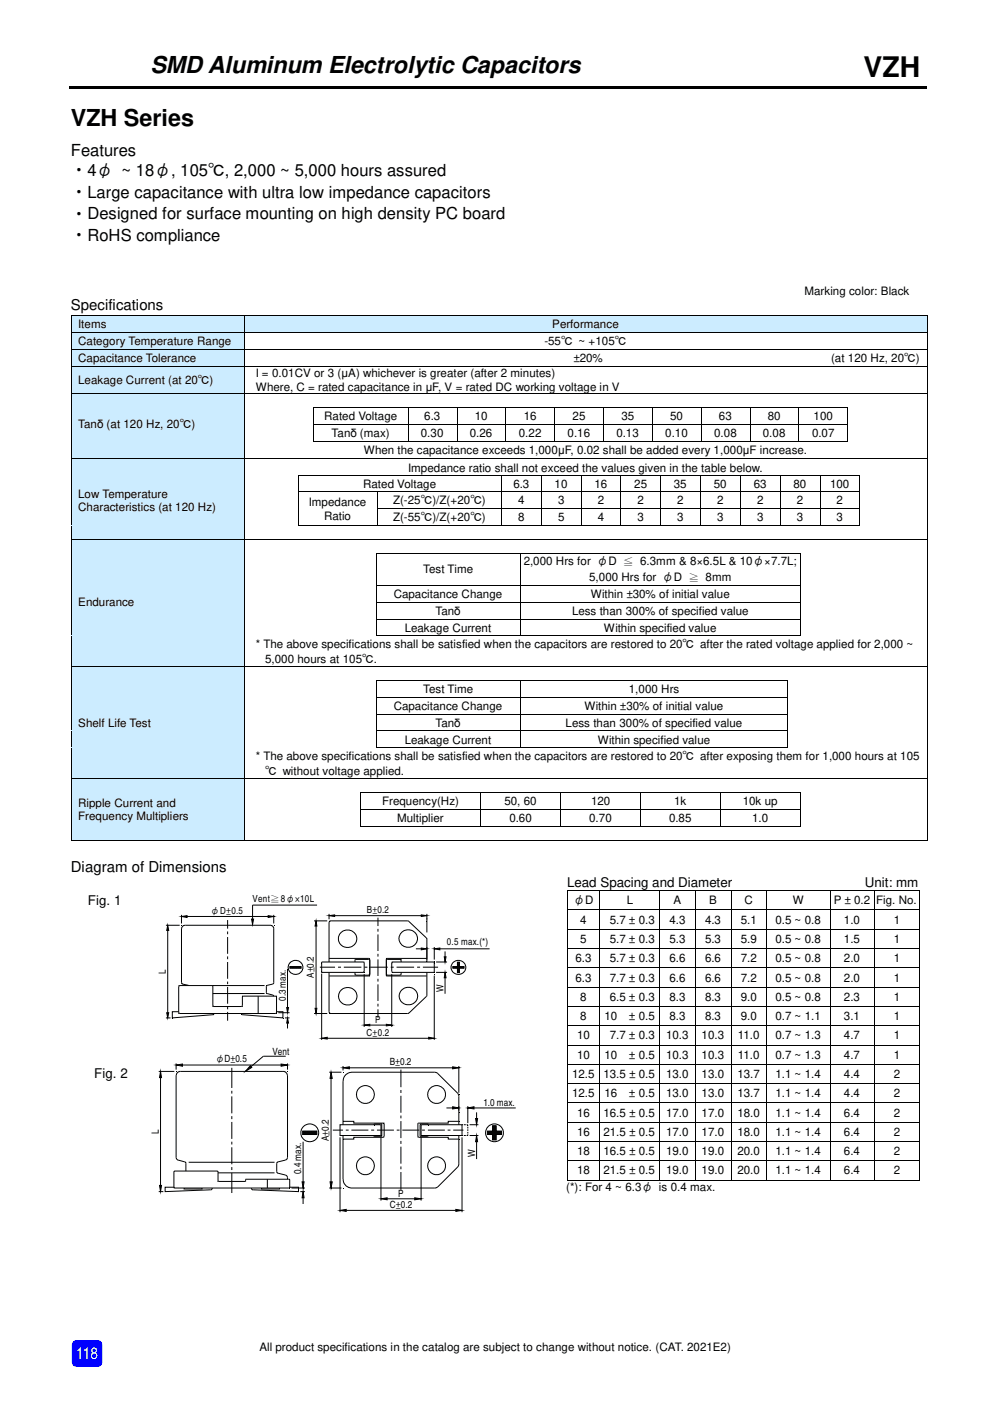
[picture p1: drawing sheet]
<svg xmlns="http://www.w3.org/2000/svg" width="210mm" height="297mm" viewBox="0 0 210 297" stroke-linecap="round" stroke-linejoin="round" font-family="sans-serif">
<path d="M14.8 18.3h16.6v.5h-16.6zM31.2 18.3h.5v.5h-.5zM31.7 18.3h136.2v.5h-136.2zM167.7 18.3h.5v.5h-.5zM168.2 18.3h28.3v.5h-28.3z" fill="#000"/>
<path d="M15.5 284.4l.7-.3h4.5a.92 .92 0 0 1 1 1v3.7a.89 .89 0 0 1-1 1h-4.5a.92 .92 0 0 1-1-1v-3.7z" fill-rule="evenodd" fill="#00f"/>
<g fill="#ccecff">
<path d="M15.2 67h36.5v3.5h-36.5z"/>
<path d="M15.6 67.3h35.6v2.8h-35.6z"/>
<path d="M51.8 67h144.7v3.5h-144.7z"/>
<path d="M52.2 67.3h143.9v2.8h-143.9z"/>
</g>
<path d="M15 66.8h.2v.2h-.2zM51.7 66.8h.2v.2h-.2zM196.5 66.8h.2v.2h-.2z" fill="#000"/>
<path d="M15.1 67v3.5M15.2 66.9h36.5M51.8 67v3.5M51.9 66.9h144.6M196.6 67v3.5" fill="none" stroke="#000" stroke-width=".21"/>
<g fill="#ccecff">
<path d="M15.2 70.6h36.5v3.5h-36.5z"/>
<path d="M15.6 70.9h35.6v2.8h-35.6z"/>
</g>
<path d="M15 70.5l.2 .1zM51.7 70.5l.1 .1zM196.5 70.5l.2 .1z" fill="#000"/>
<path d="M15.1 70.6v3.5M15.2 70.5h36.5M51.8 70.6v3.5M51.8 70.5h144.7M196.6 70.6v3.5" fill="none" stroke="#000" stroke-width=".21"/>
<g fill="#ccecff">
<path d="M15.2 74.2h36.5v3.4h-36.5z"/>
<path d="M15.6 74.5h35.6v2.8h-35.6z"/>
</g>
<path d="M15 74.1l.2 .1zM51.7 74.1l.1 .1zM196.5 74.1l.2 .1z" fill="#000"/>
<path d="M15.1 74.2v3.4M15.2 74.1h36.5M51.8 74.2v3.4M51.8 74.1h144.7M196.6 74.2v3.4" fill="none" stroke="#000" stroke-width=".21"/>
<g fill="#ccecff">
<path d="M15.2 77.7h36.5v5.7h-36.5z"/>
<path d="M15.6 79h35.6v3.2h-35.6z"/>
</g>
<path d="M15 77.6l.2 .1zM51.7 77.6l.1 .1zM196.5 77.6l.2 .1z" fill="#000"/>
<path d="M15.1 77.7v5.7M15.2 77.7h36.5M51.8 77.7v5.7M51.8 77.7h144.7M196.6 77.7v5.7" fill="none" stroke="#000" stroke-width=".21"/>
<g fill="#ccecff">
<path d="M15.2 83.5h36.5v2.9h-36.5z"/>
<path d="M15.6 83.5h35.6v2.9h-35.6z"/>
</g>
<path d="M15 83.4l.2 .1zM51.7 83.4l.1 .1zM196.5 83.4l.2 .1z" fill="#000"/>
<path d="M15.1 83.5v2.9M15.2 83.4h36.5M51.8 83.5v2.9M51.8 83.4h144.7M196.6 83.5v2.9" fill="none" stroke="#000" stroke-width=".21"/>
<g fill="#ccecff">
<path d="M15.2 86.4h36.5v7.1h-36.5z"/>
<path d="M15.6 88.3h35.6v3.3h-35.6z"/>
</g>
<g fill="#000">
<path d="M15 86.4h.2zM15 89.9l.2 .1zM51.7 86.4h.1zM51.7 89.9l.1 .1zM66.5 86.4h.1zM66.5 89.9l.1 .1zM86.5 86.4h.1zM86.5 89.9l.1 .1zM96.9 89.9v.1zM107.2 86.4h.1zM107.2 89.9l.1 .1zM117.6 89.9v.1z"/>
<path d="M127.9 86.4h.1zM127.9 89.9l.1 .1zM138.3 86.4h.1zM138.3 89.9l.1 .1zM148.6 86.4h.1zM148.6 89.9l.1 .1zM159 86.4h.1zM159 89.9l.1 .1zM169.3 86.4h.1zM169.3 89.9l.1 .1zM179.7 86.4h.1zM179.7 89.9l.1 .1z"/>
<path d="M196.5 86.4h.2zM196.5 89.9l.2 .1z"/>
</g>
<path d="M15.2 86.4h36.5" fill="none" stroke="#ccecff" stroke-width=".21"/>
<g fill="none" stroke="#000" stroke-width=".21">
<path d="M15.1 86.4v3.5M15.1 90v3.5M51.8 86.4v3.5M51.8 90v3.5M66.5 86.4v3.5M66.5 90v3.5M66.6 86.4h19.9M66.6 90h19.9M86.5 86.4v3.5M86.5 90v3.5M86.6 86.4h10.3M86.6 90h10.3"/>
<path d="M96.9 86.4v3.5M96.9 90v3.5M96.9 86.4h10.3M96.9 90h10.3M107.2 86.4v3.5M107.2 90v3.5M107.3 86.4h10.3M107.3 90h10.3M117.6 86.4v3.5M117.6 90v3.5M117.6 86.4h10.3M117.6 90h10.3"/>
<path d="M128 86.4v3.5M128 90v3.5M128 86.4h10.3M128 90h10.3M138.3 86.4v3.5M138.3 90v3.5M138.4 86.4h10.2M138.4 90h10.2M148.7 86.4v3.5M148.7 90v3.5M148.7 86.4h10.3M148.7 90h10.3"/>
<path d="M159 86.4v3.5M159 90v3.5M159.1 86.4h10.2M159.1 90h10.2M169.4 86.4v3.5M169.4 90v3.5M169.4 86.4h10.3M169.4 90h10.3M179.7 86.4v3.5M179.7 90v3.5M196.6 86.4v3.5M196.6 90v3.5"/>
</g>
<g fill="#ccecff">
<path d="M15.2 93.6h36.5v3.5h-36.5z"/>
<path d="M15.6 93.9h35.6v2.9h-35.6z"/>
</g>
<g fill="#000">
<path d="M15 93.5l.2 .1zM51.7 93.5l.1 .1zM66.5 93.5l.1 .1zM86.5 93.5l.1 .1zM96.9 93.5v.1zM107.2 93.5l.1 .1zM117.6 93.5v.1zM127.9 93.5l.1 .1zM138.3 93.5l.1 .1zM148.6 93.5l.1 .1zM159 93.5l.1 .1zM169.3 93.5l.1 .1z"/>
<path d="M179.7 93.5l.1 .1zM196.5 93.5l.2 .1z"/>
</g>
<path d="M15.2 93.6h36.5" fill="none" stroke="#ccecff" stroke-width=".21"/>
<g fill="none" stroke="#000" stroke-width=".21">
<path d="M15.1 93.6v3.5M51.8 93.6v3.5M66.6 93.6h19.9M86.6 93.6h10.3M96.9 93.6h10.3M107.3 93.6h10.3M117.6 93.6h10.3M128 93.6h10.3M138.4 93.6h10.2M148.7 93.6h10.3M159.1 93.6h10.2M169.4 93.6h10.3"/>
<path d="M196.6 93.6v3.5"/>
</g>
<g fill="#ccecff">
<path d="M15.2 97.2h36.5v3.5h-36.5z"/>
<path d="M15.6 97.5h35.6v2.8h-35.6z"/>
</g>
<path d="M15 97.1l.2 .1zM51.7 97.1l.1 .1zM196.5 97.1l.2 .1z" fill="#000"/>
<path d="M15.1 97.2v3.5M15.2 97.1h36.5M51.8 97.2v3.5M51.8 97.1h144.7M196.6 97.2v3.5" fill="none" stroke="#000" stroke-width=".21"/>
<g fill="#ccecff">
<path d="M15.2 100.8h36.5v10.6h-36.5z"/>
<path d="M15.6 103.3h35.6v2.8h-35.6z"/>
<path d="M15.6 106.1h35.6v2.8h-35.6z"/>
</g>
<g fill="#000">
<path d="M15 100.7l.2 .1zM15 104.2l.2 .1zM15 107.8l.2 .1zM51.7 100.7l.1 .1zM51.7 104.2l.1 .1zM51.7 107.8l.1 .1zM63.2 100.7v.1zM63.2 104.2v.1zM63.2 107.8v.1zM80 104.2l.1 .1zM80 107.8l.1 .1zM106.3 100.7l.1 .1z"/>
<path d="M106.3 104.2l.1 .1zM106.3 107.8l.1 .1zM114.8 100.7l.1 .1zM114.8 104.2l.1 .1zM114.8 107.8l.1 .1zM123.2 100.7l.1 .1zM123.2 104.2l.1 .1zM123.2 107.8l.1 .1zM131.6 100.7l.1 .1zM131.6 104.2l.1 .1zM131.6 107.8l.1 .1zM140 100.7l.1 .1z"/>
<path d="M140 104.2l.1 .1zM140 107.8l.1 .1zM148.5 100.7l.1 .1zM148.5 104.2l.1 .1zM148.5 107.8l.1 .1zM156.9 100.7l.1 .1zM156.9 104.2l.1 .1zM156.9 107.8l.1 .1zM165.4 100.7l.1 .1zM165.4 104.2l.1 .1zM165.4 107.8l.1 .1zM173.8 100.7l.1 .1z"/>
<path d="M173.8 104.2l.1 .1zM173.8 107.8l.1 .1zM182.2 100.7l.1 .1zM182.2 104.2l.1 .1zM182.2 107.8l.1 .1zM196.5 100.7l.2 .1zM196.5 104.2l.2 .1zM196.5 107.8l.2 .1z"/>
</g>
<path d="M15.2 100.7h36.5" fill="none" stroke="#ccecff" stroke-width=".21"/>
<g fill="none" stroke="#000" stroke-width=".21">
<path d="M15.1 100.8v3.4M15.1 104.3v3.5M15.1 107.9v3.5M51.8 100.8v3.4M51.8 104.3v3.5M51.8 107.9v3.5M63.2 100.8v3.4M63.2 104.3v3.5M63.2 107.9v3.5M63.2 100.7h43.1M63.2 104.3h16.8M80 104.3v3.5"/>
<path d="M80 107.9v3.5M80.1 104.3h26.2M80.1 107.9h26.2M106.4 100.8v3.4M106.4 104.3v3.5M106.4 107.9v3.5M106.4 100.7h8.4M106.4 104.3h8.4M106.4 107.9h8.4M114.8 100.8v3.4M114.8 104.3v3.5M114.8 107.9v3.5"/>
<path d="M114.9 100.7h8.3M114.9 104.3h8.3M114.9 107.9h8.3M123.2 100.8v3.4M123.2 104.3v3.5M123.2 107.9v3.5M123.3 100.7h8.3M123.3 104.3h8.3M123.3 107.9h8.3M131.7 100.8v3.4M131.7 104.3v3.5M131.7 107.9v3.5"/>
<path d="M131.7 100.7h8.3M131.7 104.3h8.3M131.7 107.9h8.3M140.1 100.8v3.4M140.1 104.3v3.5M140.1 107.9v3.5M140.1 100.7h8.4M140.1 104.3h8.4M140.1 107.9h8.4M148.5 100.8v3.4M148.5 104.3v3.5M148.5 107.9v3.5"/>
<path d="M148.6 100.7h8.3M148.6 104.3h8.3M148.6 107.9h8.3M157 100.8v3.4M157 104.3v3.5M157 107.9v3.5M157 100.7h8.4M157 104.3h8.4M157 107.9h8.4M165.4 100.8v3.4M165.4 104.3v3.5M165.4 107.9v3.5"/>
<path d="M165.5 100.7h8.3M165.5 104.3h8.3M165.5 107.9h8.3M173.9 100.8v3.4M173.9 104.3v3.5M173.9 107.9v3.5M173.9 100.7h8.3M173.9 104.3h8.3M173.9 107.9h8.3M182.3 100.8v3.4M182.3 104.3v3.5M182.3 107.9v3.5"/>
<path d="M196.6 100.8v3.4M196.6 104.3v3.5M196.6 107.9v3.5"/>
</g>
<g fill="#ccecff">
<path d="M15.2 111.5h36.5v2.8h-36.5z"/>
<path d="M15.6 111.5h35.6v2.8h-35.6z"/>
</g>
<g fill="#000">
<path d="M15 111.4l.2 .1zM51.7 111.4l.1 .1zM63.2 111.4v.1zM80 111.4l.1 .1zM106.3 111.4l.1 .1zM114.8 111.4l.1 .1zM123.2 111.4l.1 .1zM131.6 111.4l.1 .1zM140 111.4l.1 .1zM148.5 111.4l.1 .1zM156.9 111.4l.1 .1zM165.4 111.4l.1 .1z"/>
<path d="M173.8 111.4l.1 .1zM182.2 111.4l.1 .1zM196.5 111.4l.2 .1z"/>
</g>
<path d="M15.2 111.5h36.5" fill="none" stroke="#ccecff" stroke-width=".21"/>
<g fill="none" stroke="#000" stroke-width=".21">
<path d="M15.1 111.5v2.8M51.8 111.5v2.8M63.2 111.5h16.8M80.1 111.5h26.2M106.4 111.5h8.4M114.9 111.5h8.3M123.3 111.5h8.3M131.7 111.5h8.3M140.1 111.5h8.4M148.6 111.5h8.3M157 111.5h8.4M165.5 111.5h8.3"/>
<path d="M173.9 111.5h8.3M196.6 111.5v2.8"/>
</g>
<g fill="#ccecff">
<path d="M15.2 114.4h36.5v2.9h-36.5z"/>
<path d="M15.6 114.4h35.6v2.9h-35.6z"/>
</g>
<path d="M15 114.3l.2 .1zM51.7 114.3l.1 .1zM196.5 114.3l.2 .1z" fill="#000"/>
<path d="M15.1 114.4v2.9M15.2 114.4h36.5M51.8 114.4v2.9M51.8 114.4h144.7M196.6 114.4v2.9" fill="none" stroke="#000" stroke-width=".21"/>
<g fill="#ccecff">
<path d="M15.2 117.3h36.5v6.7h-36.5z"/>
<path d="M15.6 119.3h35.6v2.8h-35.6z"/>
</g>
<path d="M15 117.3h.2zM51.7 117.3h.1zM79.7 117.3h.1zM169.6 117.3h.1zM196.5 117.3h.2z" fill="#000"/>
<path d="M15.2 117.3h36.5" fill="none" stroke="#ccecff" stroke-width=".21"/>
<path d="M15.1 117.3v6.7M51.8 117.3v6.7M79.8 117.3v6.7M79.8 117.3h30.6M110.4 117.3v6.7M110.4 117.3h59.2M169.7 117.3v6.7M196.6 117.3v6.7" fill="none" stroke="#000" stroke-width=".21"/>
<g fill="#ccecff">
<path d="M15.2 124.2h36.5v7h-36.5z"/>
<path d="M15.6 126.3h35.6v2.8h-35.6z"/>
</g>
<path d="M15 124l.2 .1zM15 127.6l.2 .1zM51.7 124l.1 .1zM51.7 127.6l.1 .1zM79.7 124l.1 .1zM79.7 127.6l.1 .1zM110.4 124v.1zM110.4 127.6v.1zM169.6 124l.1 .1zM169.6 127.6l.1 .1zM196.5 124l.2 .1zM196.5 127.6l.2 .1z" fill="#000"/>
<path d="M15.2 124.1h36.5" fill="none" stroke="#ccecff" stroke-width=".21"/>
<g fill="none" stroke="#000" stroke-width=".21">
<path d="M15.1 124.1v3.5M15.1 127.7v3.5M51.8 124.1v3.5M51.8 127.7v3.5M79.8 124.1v3.5M79.8 127.7v3.5M79.8 124.1h30.6M79.8 127.7h30.6M110.4 124.1v3.5M110.4 127.7v3.5M110.4 124.1h59.2M110.4 127.7h59.2"/>
<path d="M169.7 124.1v3.5M169.7 127.7v3.5M196.6 124.1v3.5M196.6 127.7v3.5"/>
</g>
<g fill="#ccecff">
<path d="M15.2 131.3h36.5v3.5h-36.5z"/>
<path d="M15.6 131.6h35.6v2.9h-35.6z"/>
</g>
<path d="M15 131.2l.2 .1zM51.7 131.2l.1 .1zM79.7 131.2l.1 .1zM110.4 131.2v.1zM169.6 131.2l.1 .1zM196.5 131.2l.2 .1z" fill="#000"/>
<path d="M15.2 131.3h36.5" fill="none" stroke="#ccecff" stroke-width=".21"/>
<path d="M15.1 131.3v3.5M51.8 131.3v3.5M110.4 131.3h-30.6v3.5M110.4 131.3v3.5M110.4 131.3h59.2M169.7 131.3v3.5M196.6 131.3v3.5" fill="none" stroke="#000" stroke-width=".21"/>
<g fill="#ccecff">
<path d="M15.2 134.9h36.5v6.4h-36.5z"/>
<path d="M15.6 136.7h35.6v2.8h-35.6z"/>
</g>
<path d="M15 134.8l.2 .1zM51.7 134.8l.1 .1zM79.7 134.8l.1 .1zM110.4 134.8v.1zM169.6 134.8l.1 .1zM196.5 134.8l.2 .1z" fill="#000"/>
<path d="M15.2 134.8h36.5" fill="none" stroke="#ccecff" stroke-width=".21"/>
<path d="M15.1 134.9v6.4M51.8 134.9v6.4M79.8 134.8h30.6M110.4 134.8h59.2M196.6 134.9v6.4" fill="none" stroke="#000" stroke-width=".21"/>
<g fill="#ccecff">
<path d="M15.2 141.4h36.5v2.8h-36.5z"/>
<path d="M15.6 141.4h35.6v2.8h-35.6z"/>
</g>
<path d="M15 141.3l.2 .1zM51.7 141.3l.1 .1zM196.5 141.3l.2 .1z" fill="#000"/>
<path d="M15.1 141.4v2.8M15.2 141.4h36.5M51.8 141.4v2.8M51.8 141.4h144.7M196.6 141.4v2.8" fill="none" stroke="#000" stroke-width=".21"/>
<g fill="#ccecff">
<path d="M15.2 144.3h36.5v3.5h-36.5z"/>
<path d="M15.6 144.7h35.6v2.8h-35.6z"/>
</g>
<path d="M15 144.2l.2 .1zM51.7 144.2l.1 .1zM79.7 144.2l.1 .1zM110.4 144.2v.1zM167 144.2v.1zM196.5 144.2l.2 .1z" fill="#000"/>
<path d="M15.2 144.3h36.5" fill="none" stroke="#ccecff" stroke-width=".21"/>
<path d="M15.1 144.3v3.5M51.8 144.3v3.5M79.8 144.3v3.5M79.8 144.3h30.6M110.4 144.3v3.5M110.4 144.3h56.6M167 144.3v3.5M196.6 144.3v3.5" fill="none" stroke="#000" stroke-width=".21"/>
<g fill="#ccecff">
<path d="M15.2 147.9h36.5v3.5h-36.5z"/>
<path d="M15.6 148.2h35.6v2.8h-35.6z"/>
</g>
<path d="M15 147.8l.2 .1zM51.7 147.8l.1 .1zM79.7 147.8l.1 .1zM110.4 147.8v.1zM167 147.8v.1zM196.5 147.8l.2 .1z" fill="#000"/>
<path d="M15.2 147.8h36.5" fill="none" stroke="#ccecff" stroke-width=".21"/>
<path d="M15.1 147.9v3.5M51.8 147.9v3.5M79.8 147.9v3.5M79.8 147.8h30.6M110.4 147.9v3.5M110.4 147.8h56.6M167 147.9v3.5M196.6 147.9v3.5" fill="none" stroke="#000" stroke-width=".21"/>
<g fill="#ccecff">
<path d="M15.2 151.5h36.5v3.4h-36.5z"/>
<path d="M15.6 151.8h35.6v2.8h-35.6z"/>
</g>
<path d="M15 151.4l.2 .1zM51.7 151.4l.1 .1zM79.7 151.4l.1 .1zM110.4 151.4v.1zM167 151.4v.1zM196.5 151.4l.2 .1z" fill="#000"/>
<path d="M15.2 151.4h36.5" fill="none" stroke="#ccecff" stroke-width=".21"/>
<path d="M15.1 151.5v3.4M51.8 151.5v3.4M79.8 151.5v3.4M79.8 151.4h30.6M110.4 151.5v3.4M110.4 151.4h56.6M167 151.5v3.4M196.6 151.5v3.4" fill="none" stroke="#000" stroke-width=".21"/>
<g fill="#ccecff">
<path d="M15.2 155.1h36.5v3.4h-36.5z"/>
<path d="M15.6 155.4h35.6v2.8h-35.6z"/>
</g>
<path d="M15 154.9l.2 .1zM51.7 154.9l.1 .1zM79.7 154.9l.1 .1zM110.4 154.9v.1zM167 154.9v.1zM196.5 154.9l.2 .1z" fill="#000"/>
<path d="M15.2 155h36.5" fill="none" stroke="#ccecff" stroke-width=".21"/>
<path d="M15.1 155v3.5M51.8 155v3.5M79.8 155v3.5M79.8 155h30.6M110.4 155v3.5M110.4 155h56.6M167 155v3.5M196.6 155v3.5" fill="none" stroke="#000" stroke-width=".21"/>
<g fill="#ccecff">
<path d="M15.2 158.6h36.5v6.4h-36.5z"/>
<path d="M15.6 160.4h35.6v2.8h-35.6z"/>
</g>
<path d="M15 158.5l.2 .1zM51.7 158.5l.1 .1zM79.7 158.5l.1 .1zM110.4 158.5v.1zM167 158.5v.1zM196.5 158.5l.2 .1z" fill="#000"/>
<path d="M15.2 158.6h36.5" fill="none" stroke="#ccecff" stroke-width=".21"/>
<path d="M15.1 158.6v6.4M51.8 158.6v6.4M79.8 158.6h30.6M110.4 158.6h56.6M196.6 158.6v6.4" fill="none" stroke="#000" stroke-width=".21"/>
<g fill="#ccecff">
<path d="M15.2 165.1h36.5v2.9h-36.5z"/>
<path d="M15.6 165.1h35.6v2.9h-35.6z"/>
</g>
<path d="M15 165l.2 .1zM51.7 165l.1 .1zM196.5 165l.2 .1z" fill="#000"/>
<path d="M15.1 165.1v2.9M15.2 165.1h36.5M51.8 165.1v2.9M51.8 165.1h144.7M196.6 165.1v2.9" fill="none" stroke="#000" stroke-width=".21"/>
<g fill="#ccecff">
<path d="M15.2 168.1h36.5v7h-36.5z"/>
<path d="M15.6 168.7h35.6v2.9h-35.6z"/>
<path d="M15.6 171.6h35.6v2.8h-35.6z"/>
</g>
<g fill="#000">
<path d="M15 168l.2 .1zM15 171.5l.2 .1zM51.7 168l.1 .1zM51.7 171.5l.1 .1zM76.4 168l.1 .1zM76.4 171.5l.1 .1zM101.9 168l.1 .1zM101.9 171.5l.1 .1zM118.9 168l.1 .1zM118.9 171.5l.1 .1zM135.8 168l.1 .1zM135.8 171.5l.1 .1z"/>
<path d="M152.7 168l.1 .1zM152.7 171.5l.1 .1zM169.6 168l.1 .1zM169.6 171.5l.1 .1zM196.5 168l.2 .1zM196.5 171.5l.2 .1z"/>
</g>
<path d="M15.2 168h36.5" fill="none" stroke="#ccecff" stroke-width=".21"/>
<g fill="none" stroke="#000" stroke-width=".21">
<path d="M15.1 168.1v3.4M15.1 171.6v3.5M51.8 168.1v3.4M51.8 171.6v3.5M76.5 168.1v3.4M76.5 171.6v3.5M76.5 168h25.4M76.5 171.6h25.4M102 168.1v3.4M102 171.6v3.5M102 168h16.9M102 171.6h16.9"/>
<path d="M118.9 168.1v3.4M118.9 171.6v3.5M119 168h16.8M119 171.6h16.8M135.8 168.1v3.4M135.8 171.6v3.5M135.9 168h16.8M135.9 171.6h16.8M152.7 168.1v3.4M152.7 171.6v3.5M152.8 168h16.8M152.8 171.6h16.8"/>
<path d="M169.7 168.1v3.4M169.7 171.6v3.5M196.6 168.1v3.4M196.6 171.6v3.5"/>
</g>
<g fill="#ccecff">
<path d="M15.2 175.2h36.5v2.9h-36.5z"/>
<path d="M15.6 175.2h35.6v2.9h-35.6z"/>
</g>
<path d="M15 175.1l.2 .1zM15 178.1h.2v.1h-.2zM51.7 175.1l.1 .1zM51.7 178.1h.2v.1h-.2zM76.4 175.1l.1 .1zM101.9 175.1l.1 .1zM118.9 175.1l.1 .1zM135.8 175.1l.1 .1zM152.7 175.1l.1 .1zM169.6 175.1l.1 .1zM196.5 175.1l.2 .1zM196.5 178.1h.2v.1h-.2z" fill="#000"/>
<path d="M15.2 175.2h36.5" fill="none" stroke="#ccecff" stroke-width=".21"/>
<path d="M15.1 175.2v2.9M15.2 178.1h36.5M51.8 175.2v2.9M51.9 178.1h144.6M76.5 175.2h25.4M102 175.2h16.9M119 175.2h16.8M135.9 175.2h16.8M152.8 175.2h16.8M196.6 175.2v2.9" fill="none" stroke="#000" stroke-width=".21"/>
<path d="M23.4 189.2h2.3v3.2h-2.3z" fill="#fff"/>
<g fill="#000">
<path d="M120.2 188.8h.1zM120.2 192.9l.1 .1zM120.2 197l.1 .1zM127.2 188.8h.1zM127.2 192.9l.1 .1zM127.2 197l.1 .1zM139.9 188.8h.1zM139.9 192.9l.1 .1zM139.9 197l.1 .1zM147.4 188.8h.1zM147.4 192.9l.1 .1zM147.4 197l.1 .1z"/>
<path d="M155 188.8h.1zM155 192.9l.1 .1zM155 197l.1 .1zM162.5 188.8h.1zM162.5 192.9l.1 .1zM162.5 197l.1 .1zM175.9 188.8h.1zM175.9 192.9l.1 .1zM175.9 197l.1 .1zM185.4 188.8h.1zM185.4 192.9l.1 .1zM185.4 197l.1 .1z"/>
<path d="M194.9 188.8h.1zM194.9 192.9l.1 .1zM194.9 197l.1 .1zM120.2 201l.1 .1zM120.2 205.1l.1 .1zM120.2 209.3h.1zM120.2 213.3l.1 .1zM120.2 217.4l.1 .1zM127.2 201l.1 .1zM127.2 205.1l.1 .1zM127.2 209.3h.1zM127.2 213.3l.1 .1z"/>
<path d="M127.2 217.4l.1 .1zM139.9 201l.1 .1zM139.9 205.1l.1 .1zM139.9 209.3h.1zM139.9 213.3l.1 .1zM139.9 217.4l.1 .1zM147.4 201l.1 .1zM147.4 205.1l.1 .1zM147.4 209.3h.1zM147.4 213.3l.1 .1zM147.4 217.4l.1 .1zM155 201l.1 .1z"/>
<path d="M155 205.1l.1 .1zM155 209.3h.1zM155 213.3l.1 .1zM155 217.4l.1 .1zM162.5 201l.1 .1zM162.5 205.1l.1 .1zM162.5 209.3h.1zM162.5 213.3l.1 .1zM162.5 217.4l.1 .1zM175.9 201l.1 .1zM175.9 205.1l.1 .1zM175.9 209.3h.1z"/>
<path d="M175.9 213.3l.1 .1zM175.9 217.4l.1 .1zM185.4 201l.1 .1zM185.4 205.1l.1 .1zM185.4 209.3h.1zM185.4 213.3l.1 .1zM185.4 217.4l.1 .1zM194.9 201l.1 .1zM194.9 205.1l.1 .1zM194.9 209.3h.1zM194.9 213.3l.1 .1zM194.9 217.4l.1 .1z"/>
<path d="M120.2 221.5l.1 .1zM127.2 221.5l.1 .1zM139.9 221.5l.1 .1zM147.4 221.5l.1 .1zM155 221.5l.1 .1zM162.5 221.5l.1 .1zM175.9 221.5l.1 .1zM185.4 221.5l.1 .1zM194.9 221.5l.1 .1z"/>
</g>
<g fill="none" stroke="#000" stroke-width=".21">
<path d="M120.2 188.8v4.1M120.2 193v4M120.2 197.1v3.9M120.3 188.8h6.9M120.3 192.9h6.9M120.3 197h6.9M127.2 188.8v4.1M127.2 193v4M127.2 197.1v3.9M127.3 188.8h12.6M127.3 192.9h12.6M127.3 197h12.6"/>
<path d="M139.9 188.8v4.1h7.5M139.9 193v4M139.9 197.1v3.9M140 188.8h7.4M140 197h7.4M147.4 188.8v4.1M147.4 193v4M147.4 197.1v3.9M147.5 188.8h7.5M147.5 192.9h7.5M147.5 197h7.5M155 188.8v4.1h7.5"/>
<path d="M155 193v4M155 197.1v3.9M155.1 188.8h7.4M155.1 197h7.4M162.6 188.8v4.1M162.6 193v4M162.6 197.1v3.9M162.6 188.8h13.3M162.6 192.9h13.3M162.6 197h13.3M176 188.8v4.1M176 193v4"/>
<path d="M176 197.1v3.9M176 188.8h9.4M176 192.9h9.4M176 197h9.4M185.5 188.8v4.1M185.5 193v4M185.5 197.1v3.9M185.5 188.8h9.4M185.5 192.9h9.4M185.5 197h9.4M194.9 188.8v4.1M194.9 193v4"/>
<path d="M194.9 197.1v3.9M120.2 201.1v4M120.2 205.2v4.1M120.2 209.3v4M120.2 213.4v4M120.2 217.5v4M120.3 201.1h6.9M120.3 205.2h6.9M120.3 209.3h6.9M120.3 213.4h6.9M120.3 217.5h6.9M127.2 201.1v4"/>
<path d="M127.2 205.2v4.1M127.2 209.3v4M127.2 213.4v4M127.2 217.5v4M127.3 201.1h12.6M127.3 205.2h12.6M127.3 209.3h12.6M127.3 213.4h12.6M127.3 217.5h12.6M139.9 205.2v4.1M139.9 213.4v4M140 205.2h7.4"/>
<path d="M140 213.4h7.4M147.4 201.1h-7.5v4M147.4 209.3h-7.5v4M147.4 217.5h-7.5v4M147.4 201.1v4M147.4 205.2v4.1M147.4 209.3v4M147.4 213.4v4M147.4 217.5v4M147.5 201.1h7.5M147.5 205.2h7.5M147.5 209.3h7.5"/>
<path d="M147.5 213.4h7.5M147.5 217.5h7.5M155 205.2v4.1M155 213.4v4M155.1 205.2h7.4M155.1 213.4h7.4M162.5 201.1h-7.5v4M162.5 209.3h-7.5v4M162.5 217.5h-7.5v4M162.6 201.1v4M162.6 205.2v4.1M162.6 209.3v4"/>
<path d="M162.6 213.4v4M162.6 217.5v4M162.6 201.1h13.3M162.6 205.2h13.3M162.6 209.3h13.3M162.6 213.4h13.3M162.6 217.5h13.3M176 201.1v4M176 205.2v4.1M176 209.3v4M176 213.4v4M176 217.5v4"/>
<path d="M176 201.1h9.4M176 205.2h9.4M176 209.3h9.4M176 213.4h9.4M176 217.5h9.4M185.5 201.1v4M185.5 205.2v4.1M185.5 209.3v4M185.5 213.4v4M185.5 217.5v4M185.5 201.1h9.4M185.5 205.2h9.4"/>
<path d="M185.5 209.3h9.4M185.5 213.4h9.4M185.5 217.5h9.4M194.9 201.1v4M194.9 205.2v4.1M194.9 209.3v4M194.9 213.4v4M194.9 217.5v4M120.2 221.6v4M120.3 221.6h6.9M127.2 221.6v4M127.3 221.6h12.6"/>
<path d="M139.9 221.6v4M140 221.6h7.4M147.4 221.6v4M147.5 221.6h7.5M155 221.6v4M155.1 221.6h7.4M162.6 221.6v4M162.6 221.6h13.3M176 221.6v4M176 221.6h9.4M185.5 221.6v4M185.5 221.6h9.4"/>
<path d="M194.9 221.6v4"/>
</g>
<path d="M25.5 226h1.6v3.3h-1.6z" fill="#fff"/>
<g fill="#000">
<path d="M120.2 225.6l.1 .1zM120.2 229.7l.1 .1zM120.2 233.8l.1 .1zM120.2 237.9l.1 .1zM127.2 225.6l.1 .1zM127.2 229.7l.1 .1zM127.2 233.8l.1 .1zM127.2 237.9l.1 .1zM139.9 225.6l.1 .1zM139.9 229.7l.1 .1zM139.9 233.8l.1 .1zM139.9 237.9l.1 .1z"/>
<path d="M147.4 225.6l.1 .1zM147.4 229.7l.1 .1zM147.4 233.8l.1 .1zM147.4 237.9l.1 .1zM155 225.6l.1 .1zM155 229.7l.1 .1zM155 233.8l.1 .1zM155 237.9l.1 .1zM162.5 225.6l.1 .1zM162.5 229.7l.1 .1zM162.5 233.8l.1 .1zM162.5 237.9l.1 .1z"/>
<path d="M175.9 225.6l.1 .1zM175.9 229.7l.1 .1zM175.9 233.8l.1 .1zM175.9 237.9l.1 .1zM185.4 225.6l.1 .1zM185.4 229.7l.1 .1zM185.4 233.8l.1 .1zM185.4 237.9l.1 .1zM194.9 225.6l.1 .1zM194.9 229.7l.1 .1zM194.9 233.8l.1 .1zM194.9 237.9l.1 .1z"/>
<path d="M120.2 242l.1 .1zM120.2 246.1l.1 .1zM120.2 250.1l.1 .1zM127.2 242l.1 .1zM127.2 246.1l.1 .1zM127.2 250.1l.1 .1zM139.9 242l.1 .1zM139.9 246.1l.1 .1zM139.9 250.1l.1 .1zM147.4 242l.1 .1zM147.4 246.1l.1 .1zM147.4 250.1l.1 .1z"/>
<path d="M155 242l.1 .1zM155 246.1l.1 .1zM155 250.1l.1 .1zM162.5 242l.1 .1zM162.5 246.1l.1 .1zM162.5 250.1l.1 .1zM175.9 242l.1 .1zM175.9 246.1l.1 .1zM175.9 250.1l.1 .1zM185.4 242l.1 .1zM185.4 246.1l.1 .1zM185.4 250.1l.1 .1z"/>
<path d="M194.9 242l.1 .1zM194.9 246.1l.1 .1zM194.9 250.1l.1 .1z"/>
</g>
<g fill="none" stroke="#000" stroke-width=".21">
<path d="M35.2 196.2h2.9M35.6 196.2l.2 1.1h-.5zM35.6 197.3v17.4M38.5 194.3l1.2-.2v.4zM38.5 194v1.8M39.7 194.3h17.2M48.3 195.1v1.8M48.3 197.5v.6M48.3 198.7v3.5M53.3 194.9h.5l-.2 1.1zM56.9 194.1l1.1 .2-1.1 .2zM58 194v1.8"/>
<path d="M66.6 195.2h2.8M67 195.2l.2 1.1h-.4zM67 196.3v17.5M67.2 191.9h-13.6v3M69.8 194.1l1.2-.1v.3zM69.8 193.8v1.1M71 194.1h18.3M80.1 194.6v1.7M80.1 196.9v.6M80.1 198.1v3.5M89.3 194l1.2 .1-1.2 .2zM90.5 193.8v3.9"/>
<path d="M35.2 215.8h1M35.3 214.7h.5l-.2 1.1zM37.9 214.5h-1.4v1.3l8.7-.7 .1-.2M37.9 209h7.2v4.3l.2 .1h6l.2-2.2h7l.1 3.6-.1 .1h-20.5l-.1-.1zM40 209l-1.3-.3-.2-.3v-11.5a.79 .79 0 0 1 .8-.7h18.1l.4 .1 .2 .4v11.7l-.2 .3-1.3 .3v1.5l1.3 .4 .2 .3M45.1 209h11M45.1 210.7h11M48.3 202.8v.6M48.3 204v3.5M48.3 208.1v.6M48.3 209.3v3.5M48.3 213.4v.6"/>
<path d="M48.3 214.5v1.9M54.7 211.2v3.7M58.6 214.5h1.4v1.3l-8.6-.7-.2-.2M59 214.7h2.4M60.4 215.8h1M60.8 213.6h.4l-.2 1.1zM61 215.8l.2 1.1h-.4zM61 205.4v8.2M61 216.9v1.2M61.4 204.2h.1a1.59 1.59 0 0 1 2.7 .7v.2a1.55 1.55 0 0 1-2 1.4 1.55 1.55 0 0 1-.8-2.3zM61.5 204.9h2.3v.4h-2.3zM61.5 204.9h.1"/>
<path d="M61.7 204.9l-.2 .2M61.8 204.9l-.3 .4M62.1 204.9l-.5 .4M62.2 204.9l-.4 .4M62.4 204.9l-.4 .4M62.6 204.9l-.4 .4M62.7 204.9l-.3 .4M62.9 204.9l-.4 .4M63.1 204.9l-.4 .4M63.3 204.9l-.4 .4M63.5 204.9l-.4 .4M63.6 204.9l-.4 .4"/>
<path d="M63.8 204.9l-.4 .4M63.8 205.1l-.2 .2M63.8 205.2v.1M66.6 214.9h2.8M66.8 213.8h.4l-.2 1.1zM67.8 205.1h3.2M68.2 204h8.9l.1 .1v2l-9 .1zM68.2 206.4v14.1M69.8 206.2v8.3l.2 .4h16.6l3.9-3.8v-4.9M69.8 204v-8.4l.3-.4 16.5 .1 3.9 3.7v5M69.8 203.2h8.4l.2 .2v3.4l-.1 .1h-8.5M71.7 205.1h.6"/>
<path d="M72.9 205.1h3.7M75.3 206.2v.4l.1 .2h2.8l.2-.3M77.2 217.3l1.2-.1v.3zM77.2 206.5v11.2M77.3 205.1h.6M78.4 203.6l-.1-.2h-2.9l-.1 .6M78.4 217.3h3.5M78.5 205.1h3.7M80.1 202.2v.6M80.1 203.4v3.5M80.1 207.5v.6M80.1 208.7v3.5"/>
<path d="M80.1 212.8v.6M80.1 214v1.8M81.9 217.2l1.2 .1-1.2 .2zM81.9 203.6l.1-.2h2.9l.1 .6M82.8 205.1h.7M83.1 206.5v11.2M83.1 204h9v2.2h-8.9l-.1-.2zM84.1 205.1h3.7M85 206.2v.4l-.2 .2h-2.7l-.2-.3M85.2 209.8a1.93 1.93 0 0 1 2.9 .2 1.93 1.93 0 0 1-.4 2.8 1.93 1.93 0 0 1-2.8-.8 1.81 1.81 0 0 1 .3-2.2zM88.2 201.2h1.1M88.4 205.1h.7"/>
<path d="M89.3 201l1.2 .2-1.2 .2zM89.7 205.1h3.2M90.5 203.2h-8.5l-.1 .1v3.5l.1 .1h8.5M90.9 219.9l1.2 .2-1.2 .2zM92.1 201.2l1.2-.2v.4zM92.1 200.8v2.7M92.1 206.8v13.7M92.5 204h2.3M92.5 206.2h2.3M93.3 201.2h10.5M94.2 202.9h.4l-.2 1.1zM94.4 206.2l.2 1.1h-.4z"/>
<path d="M94.4 201.7v1.2M94.4 207.3v3.4M96 204.9h1v-.9h.4v.9h1v.4h-1v.9h-.4v-.9h-1zM96.1 204.9l-.1 .1M96.3 204.9l-.3 .3M96.5 204.9l-.4 .4M96.6 204.9l-.4 .4M96.8 204.9l-.4 .4M97 204.9l-.4 .4M97.1 204l-.1 .1M97.2 204l-.2 .3M97.4 206.2h.1"/>
<path d="M97.4 204l-.4 .4M97.4 204.2l-.4 .4M97.4 204.4l-.4 .3M97.4 204.6l-.4 .3M97.4 204.7l-.6 .6M97.4 204.9l-.5 .4M97.4 205.4l-.4 .3M97.4 205.5l-.4 .4M97.4 205.7l-.4 .4M97.4 205.9l-.4 .3M97.4 206l-.2 .2M97.5 204.9l-.5 .5"/>
<path d="M97.7 204.9l-.7 .7M97.9 204.9l-.4 .4M98 204.9l-.3 .4M98.2 204.9l-.4 .4M98.3 205.3h.1M98.4 204.9l-.4 .4M98.4 205.1l-.2 .2M33.7 227.2h3.3M34 227.2l.2 1.3h-.4zM34 228.5v22.8M37.3 225.8l1.4-.2v.5zM37.3 225.5v1.3"/>
<path d="M38.7 225.8h20.9M49.1 226.4v4.3M49.1 231.3v.6M49.1 232.5v3.6M49.1 236.6v.7M49.1 237.9v3.6M53.1 225.9l.3 .4-1.3 .8zM59.6 225.6l1.4 .2-1.4 .3zM60.6 223.9h-4.8l-2.6 2.2M61 225.5v1.3M64.2 239.8h3v.7h-3zM64.2 239.9l.7 .6"/>
<path d="M64.3 239.8l.7 .7M64.4 239.8l.8 .7M64.6 239.8l.8 .7M64.8 239.8l.7 .7M64.9 239.8l.8 .7M65.1 239.8l.8 .7M65.3 239.8l.7 .7M65.4 239.8l.8 .7M65.6 239.8l.8 .7M65.8 239.8l.7 .7M66 239.8l.7 .7M66.1 239.8l.8 .7"/>
<path d="M66.3 239.8l.8 .7M66.5 239.8l.7 .7M66.6 239.8l.6 .5M66.8 239.8l.4 .4M67 239.8l.2 .2M67.1 239.8h.1M68.2 220.1l1.2-.2v.4zM69.4 220.1h21.5M69.8 227.3h2.6M70.2 227.3l.2 1.3h-.4zM70.2 228.6v22M70.6 239.6h2.1"/>
<path d="M72.1 238.5h8.5l.2 .1v2l-.2 .1h-8.5zM72.7 226.4l1.4-.2v.4zM72.7 237.7h2.3v.4h6.4v.2v2.6l-.1 .2h-6.3v.4h-2.3M72.7 238.5v-9.3a1.95 1.95 0 0 1 1.9-1.9l17.9 .1 4.7 4.7 .1 6.4M72.7 226v.9M73.3 239.6h.6M74.1 226.4h21.9M74.5 239.6h3.6M78.7 239.6h.6M79.2 238.5l.2-.2 1.5 .1v2.4l-1.6 .1-.1-.2M79.9 239.6h3.6M84.1 239.6h.6"/>
<path d="M85 226.8v3.7M85 231.1v.6M85 232.3v3.6M85 236.5v.6M85 237.7v3.6M85.3 239.6h3.6M89.3 238.5h8.7v2.2h-8.6zM89.5 239.6h.6M90.7 239.6h3.6M90.8 238.5l-.1-.2h-1.6v2.5l.1 .1h1.5l.1-.2M94.7 234.9h1.3M94.9 239.6h.6"/>
<path d="M96 226.2l1.3 .2-1.3 .2zM96 234.7l1.3 .2-1.3 .2zM96.1 239.6h2.2M97.3 237.7h-2.3v.4l-6.4 .1v2.9h6.4v.4h2.3M97.3 226v5.7M98 238.5h.2M98.4 238.5h.4M98.9 238.5h.3v.2M99.2 234.9l1.3-.2v.4zM99.2 234.5v3.6M99.2 238.9v.4M99.2 239.4v.4"/>
<path d="M99.2 240v.3M99.6 238.5h1.8M100.5 234.9h8.8M100.8 237.2h.5l-.3 1.3zM101 235.8v1.4M103.5 239.8l-.2 .1M103.6 239.8l-.3 .3M103.8 239.8l-.5 .5M104 239.8l-.7 .7M104.1 239.8l-.7 .7M104.3 239.8l-.8 .7M104.4 238.7h.8v1.1h1.1v.7h-1.1v1.2h-.8v-1.2h-1.1v-.7h1.1z"/>
<path d="M104.6 238.7l-.2 .1M104.8 238.7l-.4 .3M104.9 238.7l-.5 .4M105.1 238.7l-.7 .6M105.2 238.8l-.8 .7M105.2 238.9l-.8 .7M105.2 239.1l-1.5 1.4M105.2 239.3l-1.3 1.2M105.2 239.4l-1.1 1.1M105.2 239.6l-1 .9M105.2 239.8l-.8 .7M105.3 239.8l-.9 .9"/>
<path d="M105.5 239.8l-1.1 1M105.7 239.8l-1.3 1.2M105.8 239.8l-1.4 1.4M106 239.8l-.8 .7M106.2 239.8l-.8 .7M106.3 239.8l-.7 .7M106.3 240l-.6 .5M120.2 225.7v4M120.2 229.8v4M120.2 233.9v4M120.2 238v4M120.3 225.6h6.9"/>
<path d="M120.3 229.7h6.9M120.3 233.8h6.9M120.3 237.9h6.9M127.2 225.7v4M127.2 229.8v4M127.2 233.9v4M127.2 238v4M127.3 225.6h12.6M127.3 229.7h12.6M127.3 233.8h12.6M127.3 237.9h12.6M139.9 225.7v4h7.5"/>
<path d="M139.9 229.8v4M139.9 233.9v4h7.5M139.9 238v4M140 225.6h7.4M140 233.8h7.4M147.4 225.7v4M147.4 229.8v4M147.4 233.9v4M147.4 238v4M147.5 225.6h7.5M147.5 229.7h7.5M147.5 233.8h7.5"/>
<path d="M147.5 237.9h7.5M155 225.7v4h7.5M155 229.8v4M155 233.9v4h7.5M155 238v4M155.1 225.6h7.4M155.1 233.8h7.4M162.6 225.7v4M162.6 229.8v4M162.6 233.9v4M162.6 238v4M162.6 225.6h13.3"/>
<path d="M162.6 229.7h13.3M162.6 233.8h13.3M162.6 237.9h13.3M176 225.7v4M176 229.8v4M176 233.9v4M176 238v4M176 225.6h9.4M176 229.7h9.4M176 233.8h9.4M176 237.9h9.4M185.5 225.7v4"/>
<path d="M185.5 229.8v4M185.5 233.9v4M185.5 238v4M185.5 225.6h9.4M185.5 229.7h9.4M185.5 233.8h9.4M185.5 237.9h9.4M194.9 225.7v4M194.9 229.8v4M194.9 233.9v4M194.9 238v4M33.7 252.6h.9"/>
<path d="M33.8 251.3h.4l-.2 1.3zM36.9 251.7l.1 .2h24.3l.1-.2M36.9 251.7v-3.2l.1-.2h9.1l.1 .1 .1 2.1h5.7l.1-.5h9.2l.1 1.7M36.9 251.7h-1.9v.9l9.8-.3 .2-.4M39 251.9v.2h3.8v-.2M39.4 248.3v-1.8l-1.7-.5-.4-.5v-17.4a.99 .99 0 0 1 .8-.9h21.9a1.01 1.01 0 0 1 1 .9v17.3l-.3 .5-1.8 .4-.2 .3v2l2 .6 .3 .4v.4M40 246.4h18.2M46.2 248.7h12M49.1 242.1v.6M49.1 243.2v3.6M49.1 247.4v.7M49.1 248.7v4.2"/>
<path d="M55.5 251.9v.2h3.8v-.2M56.7 250v1.9M61.4 251.7h1.9v.9l-9.8-.3-.2-.4M61.8 251.9h2.8M63.7 252.6h.9M64.1 250.6h.4l-.2 1.3zM64.2 240.5h.1M64.2 240.4l.1 .1M64.2 240.2l.3 .3M64.2 240l.5 .5M64.3 252.6l.2 1.4h-.4zM64.3 242.1v8.5"/>
<path d="M64.3 254v1.3M69.8 251.9h2.6M70 250.6h.4l-.2 1.3zM72.1 256.6l1.3-.2v.4zM72.1 241.1v15.9M72.7 240.7v9.3a1.88 1.88 0 0 0 1.9 1.9l17.9-.1 4.7-4.7 .1-6.4M73.4 256.6h23.2M80.8 254.2l1.3-.2v.4zM80.8 241.1v13.5M82.1 254.2h5.8M85 241.9v.6M85 243.1v3.6"/>
<path d="M85 247.3v.6M85 248.5v3.8M87.9 254l1.4 .2-1.4 .2zM89.3 241v13.6M96.6 256.4l1.4 .2-1.4 .2zM98 240.7h.2M98 241.1v15.9M98.4 240.7h.4M99.2 240.5v.2h-.3M99.6 240.7h1.8M101 240.7l.3 1.4h-.5zM101 242.1v3.6"/>
<path d="M105.2 240.6l-.8 .7M105.2 240.8l-.8 .7M105.2 241l-.8 .7M105.2 241.1l-.6 .6M105.2 241.3l-.4 .4M105.2 241.5l-.3 .2M105.2 241.6l-.1 .1M106.3 240.2l-.4 .3M106.3 240.3l-.2 .2M106.3 240.5h.1M120.2 242.1v4M120.2 246.2v3.9"/>
<path d="M120.3 242h6.9M120.3 246.1h6.9M120.3 250.2h6.9M127.2 242.1v4M127.2 246.2v3.9M127.3 242h12.6M127.3 246.1h12.6M127.3 250.2h12.6M139.9 242.1v4h7.5M139.9 246.2v3.9M140 242h7.4M140 250.2h7.4"/>
<path d="M147.4 242.1v4M147.4 246.2v3.9M147.5 242h7.5M147.5 246.1h7.5M147.5 250.2h7.5M155 242.1v4h7.5M155 246.2v3.9M155.1 242h7.4M155.1 250.2h7.4M162.6 242.1v4M162.6 246.2v3.9M162.6 242h13.3"/>
<path d="M162.6 246.1h13.3M162.6 250.2h13.3M176 242.1v4M176 246.2v3.9M176 242h9.4M176 246.1h9.4M176 250.2h9.4M185.5 242.1v4M185.5 246.2v3.9M185.5 242h9.4M185.5 246.1h9.4M185.5 250.2h9.4"/>
<path d="M194.9 242.1v4M194.9 246.2v3.9"/>
<circle cx="73.7" cy="199" r="1.92"/>
<circle cx="86.6" cy="199" r="1.92"/>
<circle cx="73.8" cy="211.2" r="1.92"/>
<circle cx="97.2" cy="205.1" r="1.53"/>
<circle cx="77.5" cy="232.1" r="1.89"/>
<circle cx="92.6" cy="232" r="1.88"/>
<circle cx="65.7" cy="240.2" r="1.89"/>
<circle cx="77.5" cy="247.2" r="1.89"/>
<circle cx="92.6" cy="247.1" r="1.88"/>
<circle cx="104.8" cy="240.2" r="1.89"/>
</g>
<g fill="#000">
<path d="M35.6 196.2l.2 1.1h-.5zM38.5 194.3l1.2-.2v.4zM53.3 194.9h.5l-.2 1.1zM56.9 194.1l1.1 .2-1.1 .2zM67 195.2l.2 1.1h-.4zM69.8 194.1l1.2-.1v.3zM89.3 194l1.2 .1-1.2 .2zM35.3 214.7h.5l-.2 1.1zM61 215.8l.2 1.1h-.4zM60.8 213.6h.4l-.2 1.1zM66.8 213.8h.4l-.2 1.1zM68.2 220.1l1.2-.2v.4z"/>
<path d="M77.2 217.3l1.2-.1v.3zM81.9 217.2l1.2 .1-1.2 .2zM89.3 201l1.2 .2-1.2 .2zM90.9 219.9l1.2 .2-1.2 .2zM92.1 201.2l1.2-.2v.4zM94.2 202.9h.4l-.2 1.1zM94.4 206.2l.2 1.1h-.4zM34 227.2l.2 1.3h-.4zM37.3 225.8l1.4-.2v.5zM53.1 225.9l.3 .4-1.3 .8zM59.6 225.6l1.4 .2-1.4 .3zM70.2 227.3l.2 1.3h-.4z"/>
<path d="M72.7 226.4l1.4-.2v.4zM96 226.2l1.3 .2-1.3 .2zM96 234.7l1.3 .2-1.3 .2zM99.2 234.9l1.3-.2v.4zM100.8 237.2h.5l-.3 1.3zM33.8 251.3h.4l-.2 1.3zM64.3 252.6l.2 1.4h-.4zM64.1 250.6h.4l-.2 1.3zM70 250.6h.4l-.2 1.3zM72.1 256.6l1.3-.2v.4zM80.8 254.2l1.3-.2v.4zM87.9 254l1.4 .2-1.4 .2z"/>
<path d="M96.6 256.4l1.4 .2-1.4 .2zM101 240.7l.3 1.4h-.5z"/>
</g>
<text font-size="6" x="183.1" y="16.4">VZH</text>
<g font-size="5">
<text x="31.9" y="15.5">SMD Aluminum Electrolytic Capacitors</text>
<text x="15" y="26.6">VZH Series</text>
</g>
<g font-size="3.5">
<text x="15" y="33">Features</text>
<text x="15" y="41.7">‧Large capacitance with ultra low impedance capacitors</text>
<text x="15" y="37.2">‧4φ ~ 18φ, 105℃, 2,000 ~ 5,000 hours assured</text>
<text x="15" y="46.4">‧Designed for surface mounting on high density PC board</text>
<text x="15" y="50.9">‧RoHS compliance</text>
</g>
<text font-size="3.5" fill="#fff" x="16.2" y="288.2">118</text>
<g font-size="3.2">
<text x="15" y="65.7">Specifications</text>
<text x="15" y="184.8">Diagram of Dimensions</text>
</g>
<g font-size="2.8">
<text x="18.6" y="191.8">Fig. 1</text>
<text x="120.2" y="188.1">Lead Spacing and Diameter</text>
<text x="183.4" y="188.1">Unit: mm</text>
<text x="20" y="228.6">Fig. 2</text>
</g>
<g font-size="2.5">
<text x="170.6" y="62.6">Marking color: Black</text>
<text x="16.6" y="69.6">Items</text>
<text x="117.1" y="69.6">Performance</text>
<text x="16.6" y="73.2">Category Temperature Range</text>
<text x="16.6" y="76.8">Capacitance Tolerance</text>
<text x="115.4" y="73.2">-55℃ ~ +105℃</text>
<text x="121.6" y="76.8">±20%</text>
<text x="176.2" y="76.8">(at 120 Hz, 20℃)</text>
<text x="16.6" y="81.4">Leakage Current (at 20℃)</text>
<text x="54.2" y="80">I = 0.01CV or 3 (µA) whichever is greater (after 2 minutes)</text>
<text x="54.2" y="82.8">Where, C = rated capacitance in µF, V = rated DC working voltage in V</text>
<text x="68.7" y="89">Rated Voltage</text>
<text x="90" y="89">6.3</text>
<text x="100.7" y="89">10</text>
<text x="111" y="89">16</text>
<text x="121.4" y="89">25</text>
<text x="131.7" y="89">35</text>
<text x="142.1" y="89">50</text>
<text x="152.4" y="89">63</text>
<text x="162.8" y="89">80</text>
<text x="172.5" y="89">100</text>
<text x="16.6" y="90.8">Tanδ (at 120 Hz, 20℃)</text>
<text x="70.3" y="92.6">Tanδ (max)</text>
<text x="89.2" y="92.6">0.30</text>
<text x="99.6" y="92.6">0.26</text>
<text x="110" y="92.6">0.22</text>
<text x="120.4" y="92.6">0.16</text>
<text x="130.7" y="92.6">0.13</text>
<text x="141.1" y="92.6">0.10</text>
<text x="151.4" y="92.6">0.08</text>
<text x="161.8" y="92.6">0.08</text>
<text x="172.2" y="92.6">0.07</text>
<text x="77.1" y="96.2">When the capacitance exceeds 1,000µF, 0.02 shall be added every 1,000µF increase.</text>
<text x="86.5" y="100.1">Impedance ratio shall not exceed the values given in the table below.</text>
<text x="16.6" y="105.5">Low Temperature</text>
<text x="65.5" y="107.3">Impedance</text>
<text x="77" y="103.4">Rated Voltage</text>
<text x="83.4" y="106.9">Z(-25℃)/Z(+20℃)</text>
<text x="108.8" y="103.4">6.3</text>
<text x="109.9" y="106.9">4</text>
<text x="117.6" y="103.4">10</text>
<text x="118.3" y="106.9">3</text>
<text x="126" y="103.4">16</text>
<text x="126.7" y="106.9">2</text>
<text x="134.5" y="103.4">25</text>
<text x="135.2" y="106.9">2</text>
<text x="142.9" y="103.4">35</text>
<text x="143.6" y="106.9">2</text>
<text x="151.3" y="103.4">50</text>
<text x="152.1" y="106.9">2</text>
<text x="159.8" y="103.4">63</text>
<text x="160.5" y="106.9">2</text>
<text x="168.2" y="103.4">80</text>
<text x="169" y="106.9">2</text>
<text x="176" y="103.4">100</text>
<text x="177.4" y="106.9">2</text>
<text x="16.6" y="108.4">Characteristics (at 120 Hz)</text>
<text x="68.7" y="110.2">Ratio</text>
<text x="83.4" y="110.5">Z(-55℃)/Z(+20℃)</text>
<text x="109.9" y="110.5">8</text>
<text x="118.3" y="110.5">5</text>
<text x="126.7" y="110.5">4</text>
<text x="135.2" y="110.5">3</text>
<text x="143.6" y="110.5">3</text>
<text x="152.1" y="110.5">3</text>
<text x="160.5" y="110.5">3</text>
<text x="169" y="110.5">3</text>
<text x="177.4" y="110.5">3</text>
<text x="111" y="119.8">2,000 Hrs for φD ≦ 6.3mm &amp; 8×6.5L &amp; 10φ×7.7L;</text>
<text x="89.7" y="121.6">Test Time</text>
<text x="124.9" y="123.1">5,000 Hrs for φD ≧ 8mm</text>
<text x="16.6" y="128.6">Endurance</text>
<text x="83.5" y="126.7">Capacitance Change</text>
<text x="92.3" y="130.3">Tanδ</text>
<text x="121.3" y="130.3">Less than 300% of specified value</text>
<text x="125.3" y="126.7">Within ±30% of initial value</text>
<text x="54.2" y="137.3">* The above specifications shall be satisfied when the capacitors are restored to 20℃ after the rated voltage applied for 2,000 ~</text>
<text x="85.8" y="133.9">Leakage Current</text>
<text x="128.1" y="133.9">Within specified value</text>
<text x="56.2" y="140.5">5,000 hours at 105℃.</text>
<text x="89.7" y="146.9">Test Time</text>
<text x="133.3" y="146.9">1,000 Hrs</text>
<text x="16.6" y="154.1">Shelf Life Test</text>
<text x="83.5" y="150.5">Capacitance Change</text>
<text x="92.3" y="154.1">Tanδ</text>
<text x="119.9" y="154.1">Less than 300% of specified value</text>
<text x="123.9" y="150.5">Within ±30% of initial value</text>
<text x="54.2" y="161.1">* The above specifications shall be satisfied when the capacitors are restored to 20℃ after exposing them for 1,000 hours at 105</text>
<text x="85.8" y="157.6">Leakage Current</text>
<text x="126.7" y="157.6">Within specified value</text>
<text x="56.2" y="164.3">℃ without voltage applied.</text>
<text x="16.6" y="171">Ripple Current and</text>
<text x="16.6" y="173.9">Frequency Multipliers</text>
<text x="81" y="170.6">Frequency(Hz)</text>
<text x="107" y="170.6">50, 60</text>
<text x="125.3" y="170.6">120</text>
<text x="143" y="170.6">1k</text>
<text x="157.5" y="170.6">10k up</text>
<text x="84.2" y="174.2">Multiplier</text>
<text x="108" y="174.2">0.60</text>
<text x="124.9" y="174.2">0.70</text>
<text x="141.9" y="174.2">0.85</text>
<text x="159.5" y="174.2">1.0</text>
<text x="121.6" y="191.7">φD</text>
<text x="132.9" y="191.7">L</text>
<text x="142.8" y="191.7">A</text>
<text x="150.4" y="191.7">B</text>
<text x="157.9" y="191.7">C</text>
<text x="168.1" y="191.7">W</text>
<text x="176.8" y="191.7">P ± 0.2</text>
<text x="185.8" y="191.7">Fig. No.</text>
<text x="123" y="195.8">4</text>
<text x="129.3" y="195.8">5.7 ± 0.3</text>
<text x="141.9" y="195.8">4.3</text>
<text x="149.5" y="195.8">4.3</text>
<text x="157.1" y="195.8">5.1</text>
<text x="164.4" y="195.8">0.5 ~ 0.8</text>
<text x="178.9" y="195.8">1.0</text>
<text x="189.5" y="195.8">1</text>
<text x="123" y="199.9">5</text>
<text x="129.3" y="199.9">5.7 ± 0.3</text>
<text x="141.9" y="199.9">5.3</text>
<text x="149.5" y="199.9">5.3</text>
<text x="157.1" y="199.9">5.9</text>
<text x="164.4" y="199.9">0.5 ~ 0.8</text>
<text x="178.9" y="199.9">1.5</text>
<text x="189.5" y="199.9">1</text>
<text x="122" y="204">6.3</text>
<text x="122" y="208.1">6.3</text>
<text x="129.3" y="204">5.7 ± 0.3</text>
<text x="129.3" y="208.1">7.7 ± 0.3</text>
<text x="141.9" y="204">6.6</text>
<text x="141.9" y="208.1">6.6</text>
<text x="149.5" y="204">6.6</text>
<text x="149.5" y="208.1">6.6</text>
<text x="157.1" y="204">7.2</text>
<text x="157.1" y="208.1">7.2</text>
<text x="164.4" y="204">0.5 ~ 0.8</text>
<text x="164.4" y="208.1">0.5 ~ 0.8</text>
<text x="178.9" y="204">2.0</text>
<text x="178.9" y="208.1">2.0</text>
<text x="189.5" y="204">1</text>
<text x="189.5" y="208.1">1</text>
<text x="123" y="212.2">8</text>
<text x="129.3" y="212.2">6.5 ± 0.3</text>
<text x="141.9" y="212.2">8.3</text>
<text x="149.5" y="212.2">8.3</text>
<text x="157.1" y="212.2">9.0</text>
<text x="164.4" y="212.2">0.5 ~ 0.8</text>
<text x="178.9" y="212.2">2.3</text>
<text x="189.5" y="212.2">1</text>
<text x="122.3" y="220.4">10</text>
<text x="123" y="216.3">8</text>
<text x="128.2" y="216.3">10</text>
<text x="129.3" y="220.4">7.7 ± 0.3</text>
<text x="133.3" y="216.3">± 0.5</text>
<text x="141.2" y="220.4">10.3</text>
<text x="141.9" y="216.3">8.3</text>
<text x="148.8" y="220.4">10.3</text>
<text x="149.5" y="216.3">8.3</text>
<text x="156.5" y="220.4">11.0</text>
<text x="157.1" y="216.3">9.0</text>
<text x="164.4" y="216.3">0.7 ~ 1.1</text>
<text x="164.4" y="220.4">0.7 ~ 1.3</text>
<text x="178.9" y="216.3">3.1</text>
<text x="178.9" y="220.4">4.7</text>
<text x="189.5" y="216.3">1</text>
<text x="189.5" y="220.4">1</text>
<text x="122.3" y="224.5">10</text>
<text x="128.2" y="224.5">10</text>
<text x="133.3" y="224.5">± 0.5</text>
<text x="141.2" y="224.5">10.3</text>
<text x="148.8" y="224.5">10.3</text>
<text x="156.5" y="224.5">11.0</text>
<text x="164.4" y="224.5">0.7 ~ 1.3</text>
<text x="178.9" y="224.5">4.7</text>
<text x="189.5" y="224.5">1</text>
<text x="121.3" y="228.6">12.5</text>
<text x="121.3" y="232.7">12.5</text>
<text x="127.9" y="228.6">13.5 ± 0.5</text>
<text x="128.2" y="232.7">16</text>
<text x="133.3" y="232.7">± 0.5</text>
<text x="141.2" y="228.6">13.0</text>
<text x="141.2" y="232.7">13.0</text>
<text x="148.8" y="228.6">13.0</text>
<text x="148.8" y="232.7">13.0</text>
<text x="156.3" y="228.6">13.7</text>
<text x="156.3" y="232.7">13.7</text>
<text x="164.4" y="228.6">1.1 ~ 1.4</text>
<text x="164.4" y="232.7">1.1 ~ 1.4</text>
<text x="178.9" y="228.6">4.4</text>
<text x="178.9" y="232.7">4.4</text>
<text x="189.5" y="228.6">2</text>
<text x="189.5" y="232.7">2</text>
<text x="122.3" y="236.7">16</text>
<text x="127.9" y="236.7">16.5 ± 0.5</text>
<text x="141.2" y="236.7">17.0</text>
<text x="148.8" y="236.7">17.0</text>
<text x="156.3" y="236.7">18.0</text>
<text x="164.4" y="236.7">1.1 ~ 1.4</text>
<text x="178.9" y="236.7">6.4</text>
<text x="189.5" y="236.7">2</text>
<text x="122.3" y="240.8">16</text>
<text x="122.3" y="244.9">18</text>
<text x="127.9" y="240.8">21.5 ± 0.5</text>
<text x="127.9" y="244.9">16.5 ± 0.5</text>
<text x="141.2" y="240.8">17.0</text>
<text x="141.2" y="244.9">19.0</text>
<text x="148.8" y="240.8">17.0</text>
<text x="148.8" y="244.9">19.0</text>
<text x="156.3" y="240.8">18.0</text>
<text x="156.3" y="244.9">20.0</text>
<text x="164.4" y="240.8">1.1 ~ 1.4</text>
<text x="164.4" y="244.9">1.1 ~ 1.4</text>
<text x="178.9" y="240.8">6.4</text>
<text x="178.9" y="244.9">6.4</text>
<text x="189.5" y="240.8">2</text>
<text x="189.5" y="244.9">2</text>
<text x="122.3" y="249">18</text>
<text x="127.9" y="249">21.5 ± 0.5</text>
<text x="141.2" y="249">19.0</text>
<text x="148.8" y="249">19.0</text>
<text x="156.3" y="249">20.0</text>
<text x="164.4" y="249">1.1 ~ 1.4</text>
<text x="178.9" y="249">6.4</text>
<text x="189.5" y="249">2</text>
<text x="120.1" y="252.4">(*): For 4 ~ 6.3φ is 0.4 max.</text>
<text x="55" y="286.5">All product specifications in the catalog are subject to change without notice. (CAT. 2021E2)</text>
</g>
<g font-size="2.1">
<text x="53.6" y="191.3">Vent≧8φ×10L</text>
<text x="77.8" y="193.7">B±0.2</text>
<text x="94.7" y="200.4">0.5 max.(*)</text>
<text x="35.2" y="206.5" transform="rotate(-90 35.2 206.5)">L</text>
<text x="66.5" y="207.3" transform="rotate(-90 66.5 207.3)">A±0.2</text>
<text x="60.6" y="212.2" transform="rotate(-90 60.6 212.2)">0.3 max.</text>
<text x="94" y="210.4" transform="rotate(-90 94 210.4)">W</text>
<text x="77.7" y="219.6">C±0.2</text>
<text x="79.5" y="217">P</text>
<text x="57.8" y="223.6">Vent</text>
<text x="82.6" y="225.9">B±0.2</text>
<text x="102.5" y="234.5">1.0 max.</text>
<text x="33.7" y="240.4" transform="rotate(-90 33.7 240.4)">L</text>
<text x="69.7" y="241.9" transform="rotate(-90 69.7 241.9)">A±0.2</text>
<text x="100.7" y="245.4" transform="rotate(-90 100.7 245.4)">W</text>
<text x="63.9" y="249" transform="rotate(-90 63.9 249)">0.4 max.</text>
<text x="82.7" y="256.1">C±0.2</text>
<text x="84.4" y="253.8">P</text>
</g>
<text font-size="2" x="45.7" y="225.2">φD±0.5</text>
<text font-size="1.9" x="44.7" y="193.7">φD±0.5</text>
</svg>
